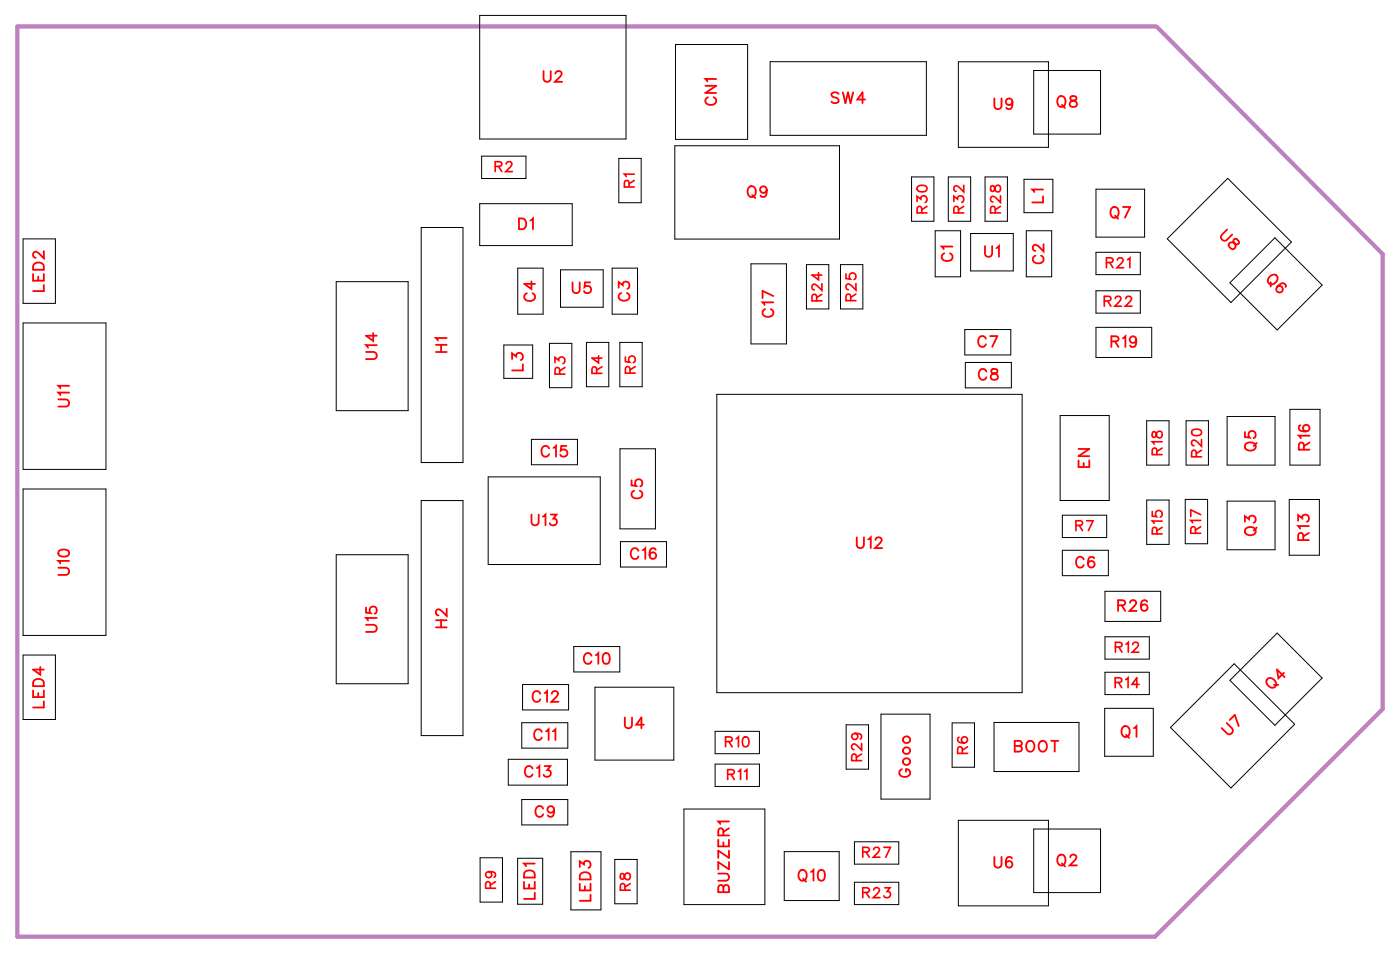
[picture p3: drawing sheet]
<svg xmlns="http://www.w3.org/2000/svg" width="92mm" height="63mm" viewBox="0 0 92 63" stroke-linecap="round" stroke-linejoin="round" font-family="sans-serif">
<path d="M76.1 1.7h-75v60h75l15-15v-30l-14.9-15" fill="none" stroke="#bf80bf" stroke-width=".25"/>
<g fill="none" stroke="#000" stroke-width=".07">
<path d="M1.5 15.7h2.2v4.3h-2.2zM22.2 18.6h4.7v8.5h-4.7zM27.8 15h2.7v15.5h-2.7zM31.6 13.4h6.1v2.8h-6.1zM31.6 1h9.7v8.2h-9.7zM31.7 10.3h3v1.5h-3zM34.1 17.7h1.7v3h-1.7zM36.9 17.8h2.9v2.5h-2.9zM40.4 17.7h1.6v3h-1.6zM40.8 10.4h1.5v3h-1.5zM44.5 9.6h10.8v6.2h-10.8zM44.5 2.9h4.8v6.3h-4.8z"/>
<path d="M49.5 17.4h2.3v5.3h-2.3zM50.8 4.1h10.3v4.8h-10.3zM53.2 17.4h1.4v3h-1.4zM55.4 17.4h1.5v3h-1.5zM60.1 11.7h1.5v2.9h-1.5zM61.6 15.2h1.7v3h-1.7zM62.5 11.7h1.5v2.9h-1.5zM63.2 4.1h5.9v5.6h-5.9zM64 15.4h2.8v2.5h-2.8zM64.9 11.7h1.5v2.9h-1.5zM67.5 11.8h1.9v2.2h-1.9zM67.7 15.2h1.6v3h-1.6z"/>
<path d="M68.1 4.6h4.4v4.2h-4.4zM72.2 12.5h3.3v3.1h-3.3zM72.2 16.6h3v1.5h-3zM72.2 19.2h3v1.4h-3zM76.9 15.7l4-3.9 4.2 4.2-4 3.9zM81.1 18.6l2.9-2.9 3.2 3.1-3 3zM1.5 21.3h5.5v9.6h-5.5zM1.5 32.2h5.5v9.7h-5.5zM22.2 36.6h4.7v8.5h-4.7zM27.8 33h2.7v15.5h-2.7zM32.2 31.4h7.4v5.8h-7.4zM33.2 22.7h1.9v2.2h-1.9z"/>
<path d="M35 29h3.1v1.6h-3.1zM36.2 22.6h1.5v3h-1.5zM38.7 22.6h1.4v2.9h-1.4zM40.9 22.6h1.4v2.9h-1.4zM40.9 29.6h2.3v5.3h-2.3zM40.9 35.7h3v1.7h-3zM47.3 26h20.1v19.7h-20.1zM63.6 21.7h3v1.7h-3zM63.6 23.9h3.1v1.7h-3.1zM69.9 27.4h3.2v5.6h-3.2zM70 36.3h3.1v1.6h-3.1zM70 34h3v1.4h-3z"/>
<path d="M72.2 21.6h3.7v2h-3.7zM72.8 39h3.7v2h-3.7zM75.6 27.7h1.5v3h-1.5zM75.6 33h1.5v2.9h-1.5zM78.1 32.9h1.5v2.9h-1.5zM78.2 27.7h1.5v3h-1.5zM80.9 27.5h3.2v3.2h-3.2zM80.9 33h3.2v3.2h-3.2zM85 32.9h2v3.7h-2zM85 27h2v3.7h-2zM1.5 43.2h2.2v4.2h-2.2zM31.6 56.5h1.5v3h-1.5z"/>
<path d="M33.5 50.1h3.9v1.7h-3.9zM34.1 56.6h1.7v3h-1.7zM34.4 52.7h3v1.7h-3zM34.4 47.6h3v1.7h-3zM34.4 45.1h3.1v1.7h-3.1zM37.6 56.1h2v3.9h-2zM37.8 42.6h3.1v1.7h-3.1zM39.2 45.3h5.2v4.8h-5.2zM40.5 56.7h1.5v2.9h-1.5zM45.1 53.3h5.3v6.3h-5.3zM47.1 48.2h3v1.5h-3zM47.1 50.4h3v1.4h-3z"/>
<path d="M51.7 56.1h3.6v3.3h-3.6zM55.8 47.8h1.5v2.9h-1.5zM56.3 58.2h2.9v1.4h-2.9zM56.3 55.5h2.9v1.5h-2.9zM58.1 47.1h3.2v5.6h-3.2zM62.8 47.7h1.4v2.9h-1.4zM63.2 54.1h5.9v5.6h-5.9zM65.5 47.6h5.6v3.3h-5.6zM68.1 54.6h4.4v4.2h-4.4zM72.8 46.7h3.2v3.2h-3.2zM72.8 42h3v1.4h-3zM72.8 44.3h3v1.5h-3z"/>
<path d="M77.2 48l4.2-4.2 3.9 3.9-4.2 4.2zM81.1 44.8l3.1-3.1 3 3-3.2 3.1z"/>
</g>
<g fill="none" stroke="#f00" stroke-width=".12">
<path d="M2.2 18.1v.4h.7v-.4M2.3 17.4l.2-.1 .3 .1 .1 .4h-.7zM2.5 18.2v.3M2.9 16.6v.4l-.3-.3-.3-.1-.1 .1v.2l.2 .1M2.9 18.8v.4h-.7M34.2 14.4h.2a.38 .38 0 0 1 .3 .4 .38 .38 0 0 1-.3 .3h-.2zM34.7 19.3a.26 .26 0 0 0-.1 .3 .26 .26 0 0 0 .2 .2h.2a.26 .26 0 0 0 .3-.2 .26 .26 0 0 0-.2-.3M35 14.5l.1-.1v.7M35 18.5v.6l-.4-.4h.7M35.8 4.7v.5l.2 .2 .3-.1v-.6M36.6 4.9l.2-.2h.1l.1 .1-.1 .3-.3 .3h.5M37.7 18.6v.5l.2 .2 .3-.1v-.6"/>
<path d="M38.9 18.6h-.3l-.1 .3a.25 .25 0 0 1 .4 0 .25 .25 0 0 1 0 .4 .25 .25 0 0 1-.4-.1M40.8 19v-.4l.3 .2a.24 .24 0 0 1 .3-.2 .24 .24 0 0 1 0 .4M41 19.3a.26 .26 0 0 0-.2 .3 .26 .26 0 0 0 .3 .2h.1a.26 .26 0 0 0 .3-.2 .26 .26 0 0 0-.2-.3M46.5 5.7h.7l-.7 .4h.7M46.7 6.4a.26 .26 0 0 0-.2 .3 .26 .26 0 0 0 .3 .2h.1a.26 .26 0 0 0 .3-.2 .26 .26 0 0 0-.2-.3M47.2 5.2h-.7l.1 .2M49.3 12.4l.1-.1a.33 .33 0 0 1 .4 .3 .33 .33 0 0 1-.4 .4l-.1-.3zM49.6 12.9l.2 .2M50.5 12.5a.22 .22 0 0 1-.3 .2 .22 .22 0 0 1 0-.3 .22 .22 0 0 1 .3 0v.1a.34 .34 0 0 1-.2 .5l-.2-.1M51 19.9h-.7l.1 .2M51 19.5l-.7-.3v.4M55.3 6.2l-.2-.1-.3 .1 .1 .2 .3 .1 .1 .2-.2 .1-.3-.1"/>
<path d="M55.6 6.1l.1 .7 .2-.7 .2 .7 .1-.7M57 6.6h-.5l.4-.5v.7M62.2 16.7a.26 .26 0 0 0-.1 .3 .26 .26 0 0 0 .2 .2h.2a.26 .26 0 0 0 .3-.2 .26 .26 0 0 0-.2-.3M62.8 16.3h-.7l.1 .1M64.9 16.2v.5l.2 .2 .3-.1v-.6M65.5 6.5v.5l.2 .2 .3-.1v-.6M65.7 16.4l.2-.2v.7M66.7 6.7a.22 .22 0 0 1-.3 .2 .22 .22 0 0 1 0-.3 .22 .22 0 0 1 .3 0v.1a.34 .34 0 0 1-.2 .5l-.2-.1M68.3 16.9a.26 .26 0 0 0-.2 .3 .26 .26 0 0 0 .3 .2h.1a.26 .26 0 0 0 .3-.2 .26 .26 0 0 0-.2-.3M68.8 12.5h-.8l.2 .2M68.8 12.9v.4h-.8M68.8 16.1v.5l-.3-.4-.3-.1-.1 .2v.1l.2 .1"/>
<path d="M69.8 6.4a.33 .33 0 0 1 .4 .3 .33 .33 0 0 1-.4 .3l-.1-.2zM70 6.9l.2 .2M70.6 6.4v.2l.3 .1 .1 .1a.24 .24 0 0 1-.2 .3 .24 .24 0 0 1-.3-.3l.5-.3-.1-.1zM73.3 13.7a.33 .33 0 0 1 .5 .3 .33 .33 0 0 1-.5 .3l-.1-.2zM73.5 14.2l.2 .2M74 13.6h.5l-.3 .8M80.9 15.1l-.4 .4v.3l.3 .1 .4-.4M81.1 16l.5 .1 .1-.1-.2-.2h-.1l-.1 .1 .1 .3v.1a.24 .24 0 0 1-.3 0 .24 .24 0 0 1 0-.3zM83.8 18.2a.27 .27 0 0 1 .4 0 .27 .27 0 0 1-.1 .4l-.1 .1a.27 .27 0 0 1-.4 0 .27 .27 0 0 1 0-.4zM83.8 18.6v.3M84.2 18.9a.22 .22 0 0 1 .3 .1 .22 .22 0 0 1-.1 .3 .22 .22 0 0 1-.3-.3l.1-.1a.33 .33 0 0 1 .5-.1l.1 .1M3.8 37.4h.6l.2 .2-.1 .3h-.7"/>
<path d="M3.8 26.3h.6l.2 .2-.1 .3h-.7M3.9 36.3l.3-.1a.3 .3 0 0 1 .4 .3 .38 .38 0 0 1-.4 .2 .38 .38 0 0 1-.4-.3zM4.6 37h-.8l.2 .1M4.6 25.9h-.8l.2 .1M4.6 25.4h-.8l.2 .2M24.1 23.2h.5l.2 .2-.1 .2-.6 .1M24.6 22v.5l-.5-.4h.7M24.8 22.8h-.7l.2 .1M28.7 23.2h.7M28.7 22.7h.7M29.1 22.7v.5M29.4 22.3h-.7l.2 .1"/>
<path d="M33.8 23.7v-.4l.2 .2a.24 .24 0 0 1 .4-.2 .24 .24 0 0 1-.1 .4M34.5 24v.4h-.7M35 33.9v.5l.2 .2 .3-.1v-.6M35.8 34.1l.2-.2v.7M36.2 29.6a.26 .26 0 0 0-.3-.2 .26 .26 0 0 0-.2 .3v.1a.26 .26 0 0 0 .2 .3 .26 .26 0 0 0 .3-.2M36.3 33.9h.4l-.2 .3a.24 .24 0 0 1 .2 .4 .25 .25 0 0 1-.5-.1M36.5 29.5l.1-.1v.7M37.3 29.4h-.3v.3a.25 .25 0 0 1 .3 0 .25 .25 0 0 1 0 .4 .25 .25 0 0 1-.4-.1M41.6 31.7v.3h.3a.25 .25 0 0 1 0-.3 .25 .25 0 0 1 .4 0 .25 .25 0 0 1-.1 .4M41.8 32.3a.26 .26 0 0 0-.2 .3 .26 .26 0 0 0 .3 .3h.2a.26 .26 0 0 0 .2-.3 .26 .26 0 0 0-.1-.3M42.1 36.3a.26 .26 0 0 0-.3-.2 .26 .26 0 0 0-.2 .3v.2a.26 .26 0 0 0 .2 .2 .26 .26 0 0 0 .3-.1M42.4 36.3l.1-.2v.7"/>
<path d="M43.2 36.2a.35 .35 0 0 0-.4 .2 .35 .35 0 0 0 .2 .4 .22 .22 0 0 0 .3-.2 .22 .22 0 0 0-.2-.2 .22 .22 0 0 0-.3 .2M50.4 20.4a.26 .26 0 0 0-.1 .3 .26 .26 0 0 0 .2 .2h.2a.26 .26 0 0 0 .3-.2 .26 .26 0 0 0-.2-.3M56.5 35.4v.5l.2 .2 .2-.1v-.6M57.2 35.6l.2-.2v.7M57.7 35.6l.1-.2h.2l.1 .2-.1 .2-.3 .3h.5M65 22.3a.26 .26 0 0 0-.3-.1 .26 .26 0 0 0-.2 .2v.2a.26 .26 0 0 0 .2 .3 .26 .26 0 0 0 .3-.2M65 24.5a.26 .26 0 0 0-.3-.2 .26 .26 0 0 0-.2 .3v.2a.26 .26 0 0 0 .2 .2 .26 .26 0 0 0 .3-.1M65.3 22.2h.4l-.3 .7M65.4 24.4v.2l.3 .1 .1 .1a.24 .24 0 0 1-.3 .2 .24 .24 0 0 1-.2-.2l.4-.3v-.1zM71.1 30.3v.5h.7v-.5M71.1 29.6h.7l-.7 .5h.7M71.4 30.5v.3"/>
<path d="M71.4 36.9a.26 .26 0 0 0-.3-.2 .26 .26 0 0 0-.2 .3v.1a.26 .26 0 0 0 .2 .3 .26 .26 0 0 0 .3-.2M72.1 36.8v-.1a.35 .35 0 0 0-.4 .3 .35 .35 0 0 0 .2 .4 .22 .22 0 0 0 .3-.2 .22 .22 0 0 0-.2-.2 .22 .22 0 0 0-.3 .2M73.3 22.5h.4v-.2l-.1-.1h-.3v.7M73.5 22.5l.2 .4M73.7 39.9h.4l.1-.2-.2-.1h-.3v.7M73.9 39.9l.3 .4M74 22.3l.2-.1v.7M74.5 39.7l.1-.1h.2l.1 .1-.1 .2-.3 .4h.4M74.9 22.4a.22 .22 0 0 1-.3 .2 .22 .22 0 0 1-.1-.4 .22 .22 0 0 1 .4 .1v.1a.34 .34 0 0 1-.3 .5l-.1-.1M75.6 39.7v-.1a.35 .35 0 0 0-.4 .3 .35 .35 0 0 0 .2 .4 .22 .22 0 0 0 .2-.2 .22 .22 0 0 0-.2-.3 .22 .22 0 0 0-.2 .2M82.1 34.4v-.4l.2 .2a.24 .24 0 0 1 .4-.2 .25 .25 0 0 1-.1 .5M82.1 28.5v.3h.3a.25 .25 0 0 1 0-.3 .25 .25 0 0 1 .3 0 .25 .25 0 0 1-.1 .4"/>
<path d="M82.2 34.8a.35 .35 0 0 1 .4 0 .35 .35 0 0 1 .1 .3 .33 .33 0 0 1-.4 .2 .33 .33 0 0 1-.1-.5zM82.2 29.2a.35 .35 0 0 1 .4 0 .35 .35 0 0 1 .1 .4 .33 .33 0 0 1-.4 .1 .33 .33 0 0 1-.1-.5zM82.8 34.8l-.2 .2M82.8 29.2l-.2 .2M85.6 34.3v-.3l.2 .2a.24 .24 0 0 1 .4-.2 .24 .24 0 0 1-.1 .4M85.7 28v.1a.35 .35 0 0 0 .2 .4 .35 .35 0 0 0 .4-.3 .22 .22 0 0 0-.2-.2 .22 .22 0 0 0-.2 .2 .22 .22 0 0 0 .2 .2M85.9 35.6v-.4l-.2-.1-.1 .2v.3h.7M86 29.6l-.1-.4h-.1l-.2 .1v.3h.7M86.3 34.7h-.7l.1 .1M86.3 35.1l-.4 .3M86.3 28.7h-.7l.2 .2M86.3 29.2l-.3 .2"/>
<path d="M2.2 45.5v.5h.7v-.5M2.2 44.9a.39 .39 0 0 1 .7 .1v.2h-.7zM2.5 45.7v.3M2.7 44v.5l-.5-.4h.7M2.9 46.2v.4h-.7M24.1 41.2h.5l.2 .2-.1 .2-.6 .1M24.1 40v.4h.3a.25 .25 0 0 1 0-.4 .25 .25 0 0 1 .4 .1 .25 .25 0 0 1-.1 .4M24.8 40.7h-.7l.2 .2M28.7 41.4h.7M28.7 40.9h.7M29.1 40.9v.5M29.4 40.1v.5l-.3-.3-.2-.1-.2 .1v.1l.2 .2"/>
<path d="M34.5 58.1v.5h.8v-.5M34.6 57.5a.39 .39 0 0 1 .7 .1v.2h-.8zM34.9 58.3v.3M35.1 50.7a.26 .26 0 0 0-.3-.2 .26 .26 0 0 0-.2 .3v.1a.26 .26 0 0 0 .2 .3 .26 .26 0 0 0 .3-.2M35.3 56.9h-.8l.2 .2M35.3 58.9v.4h-.8M35.4 50.6l.2-.1v.7M35.6 45.7a.26 .26 0 0 0-.3-.1 .26 .26 0 0 0-.2 .2v.2a.26 .26 0 0 0 .2 .3 .26 .26 0 0 0 .3-.2M35.7 48.2a.26 .26 0 0 0-.3-.1 .26 .26 0 0 0-.2 .2v.2a.26 .26 0 0 0 .2 .3 .26 .26 0 0 0 .3-.2M35.8 53.3a.26 .26 0 0 0-.3-.2 .26 .26 0 0 0-.2 .3v.2a.26 .26 0 0 0 .2 .2 .26 .26 0 0 0 .3-.1M35.9 45.7l.2-.1v.7M35.9 50.5h.4l-.2 .3a.24 .24 0 0 1 .2 .4 .25 .25 0 0 1-.5-.1"/>
<path d="M36 48.2l.2-.1v.7M36.4 45.7l.1-.1h.2l.1 .1-.1 .2-.4 .4h.5M36.4 48.2l.2-.1v.7M36.5 53.4a.22 .22 0 0 1-.3 .2 .22 .22 0 0 1-.1-.4 .22 .22 0 0 1 .4 0v.2a.34 .34 0 0 1-.2 .4l-.2-.1M38.2 57.1v-.3l.3 .2a.24 .24 0 0 1 .4-.2 .24 .24 0 0 1-.1 .4M38.2 58.3v.4h.7v-.4M38.3 57.6l.2-.1 .3 .1 .1 .4h-.7zM38.6 58.4v.3M38.9 59v.4h-.7M39 43.2a.26 .26 0 0 0-.3-.2 .26 .26 0 0 0-.2 .3v.2a.26 .26 0 0 0 .2 .3 .26 .26 0 0 0 .3-.2M39.3 43.2l.1-.1v.7M39.8 43.1h.1a.37 .37 0 0 1 .3 .3 .37 .37 0 0 1-.3 .4 .45 .45 0 0 1-.1-.7z"/>
<path d="M41.2 47.3v.5l.2 .2 .2-.1 .1-.6M42.4 47.8h-.5l.4-.5v.7M47.3 57.6h.6l.2 .2-.1 .2-.7 .1M47.3 55.4v.4h.8v-.4M47.7 58.5l-.2-.2-.1 .1-.1 .4h.8v-.3l-.2-.2-.2 .1v.4M47.7 55.1v-.4l-.3-.1-.1 .5h.8M47.7 55.5v.3M48.1 54.1h-.8l.2 .2M48.1 56.8v.5l-.8-.5v.5M48.1 56.1v.4l-.8-.4v.4M48.1 54.6l-.4 .2M52.7 57.4h.1a.33 .33 0 0 1 .4 .3 .33 .33 0 0 1-.4 .3l-.2-.2z"/>
<path d="M52.9 57.9l.2 .2M53.5 57.5l.1-.2v.8M54 57.4l.1-.1a.37 .37 0 0 1 .3 .4 .37 .37 0 0 1-.3 .4 .45 .45 0 0 1-.1-.7zM59.5 50.7a.26 .26 0 0 0-.2 .3 .26 .26 0 0 0 .3 .2h.1a.25 .25 0 0 0 .3-.2 .25 .25 0 0 0-.3-.3v.2M65.5 56.5v.5l.2 .2 .3-.1v-.6M66.7 56.6v-.1a.35 .35 0 0 0-.4 .3 .35 .35 0 0 0 .2 .4 .22 .22 0 0 0 .2-.2 .22 .22 0 0 0-.2-.2 .22 .22 0 0 0-.2 .2M66.9 49.2h.4l.1 .2-.2 .1h-.3v-.7l.4 .1 .1 .1-.2 .2M67.7 48.9h.1a.33 .33 0 0 1 .4 .3 .33 .33 0 0 1-.4 .3l-.2-.2zM68.5 48.9h.1a.33 .33 0 0 1 .4 .3 .33 .33 0 0 1-.4 .3l-.1-.2zM69.3 48.8h.5M69.5 48.8v.7M69.8 56.4a.33 .33 0 0 1 .4 .3 .33 .33 0 0 1-.4 .3l-.1-.2z"/>
<path d="M70 56.9l.2 .2M70.6 56.5l.1-.2h.1l.2 .2-.1 .2-.4 .3h.5M74 48l.1-.1a.33 .33 0 0 1 .4 .3 .33 .33 0 0 1-.4 .3l-.2-.2zM74.2 48.4l.2 .2M74.7 48l.2-.1v.7M80.9 47.7l.3 .3v.3l-.2 .1-.5-.4M81.1 47.5l.3-.4 .3 .8M83.6 44.7a.34 .34 0 0 1 .5 .2 .34 .34 0 0 1-.3 .4 .37 .37 0 0 1-.3-.2 .37 .37 0 0 1 .1-.4zM84 45.1h.3M84.6 44.3l-.3 .4-.1-.6 .5 .5"/>
<circle cx="59.7" cy="48.8" r=".23"/>
<circle cx="59.7" cy="50.2" r=".23"/>
<circle cx="59.7" cy="49.5" r=".23"/>
</g>
<g fill="none" stroke="#f00" stroke-width=".11">
<path d="M32.6 11l.4-.1v-.2h-.4v.6M32.9 11l.2 .3M33.4 10.8l.1-.1 .2 .1-.4 .5h.5M41.5 12.3l-.1-.3-.2-.1v.4h.6M41.8 11.5h-.6l.1 .1M41.8 11.9l-.3 .2M53.8 19.8v-.3l-.2-.1-.1 .4h.7M54 18v.4l-.5-.3h.7M54.2 18.7v.4l-.6-.4-.1 .3 .2 .1M54.2 19.4l-.4 .2M55.8 18.1v.3h.2a.23 .23 0 0 1 0-.4 .23 .23 0 0 1 .4 .1 .23 .23 0 0 1-.1 .3M56.1 19.8l-.1-.4h-.2v.4h.6"/>
<path d="M56.4 18.7v.4l-.5-.4-.1 .3 .1 .1M56.4 19.4l-.3 .2M60.5 13.3v-.4l.2 .2a.22 .22 0 0 1 .4-.1 .22 .22 0 0 1-.1 .3M60.5 12.3a.32 .32 0 0 1 .4-.1 .32 .32 0 0 1 .2 .4 .32 .32 0 0 1-.4 .1 .32 .32 0 0 1-.2-.4zM60.8 14l-.1-.3-.2-.1v.4h.6M61.1 13.6l-.3 .2M62.9 13.3v-.4l.2 .2a.22 .22 0 0 1 .4-.1 .22 .22 0 0 1-.1 .3M63.2 14v-.3l-.3-.1v.4h.6M63.5 12.2v.4l-.5-.4-.1 .3 .1 .1M63.5 13.6l-.3 .2M65.3 12.3v.3h.2l.2-.4a.22 .22 0 0 1 .3 .2 .22 .22 0 0 1-.3 .2l-.2-.3zM65.6 14v-.3l-.2-.1-.1 .4h.7"/>
<path d="M66 12.9v.4l-.6-.4-.1 .3 .2 .1M66 13.6l-.4 .2M72.8 19.8h.4v-.2l-.4-.1v.7M72.9 17.3h.4v-.2l-.4-.1v.6M73 19.8l.2 .4M73.2 17.3l.2 .3M73.5 19.7l.1-.2 .3 .2-.4 .5h.4M73.7 17.2l.1-.2 .2 .1-.4 .5h.5M74.2 19.7l.1-.2 .3 .2-.4 .5h.4M74.3 17.1l.2-.1v.6M36.6 23.9v-.3l.2 .1a.22 .22 0 0 1 .4-.1 .22 .22 0 0 1-.1 .4M36.9 24.7v-.4h-.3v.4h.6"/>
<path d="M37.2 24.2l-.3 .2M39.3 24.6v-.4h-.2l-.1 .4h.7M39.5 23.5v.4l-.5-.3h.7M39.7 24.2l-.4 .2M41.2 23.5v.3l.3 .1a.23 .23 0 0 1 0-.4 .23 .23 0 0 1 .3 .1 .23 .23 0 0 1 0 .3M41.5 24.6v-.4h-.2l-.1 .4h.7M41.9 24.2l-.4 .2M70.9 34.6h.4v-.2l-.4-.1v.7M71.1 34.6l.3 .4M71.6 34.3h.5l-.4 .7M76 33.7v.3l.2 .1a.23 .23 0 0 1 0-.4 .23 .23 0 0 1 .4 .1 .23 .23 0 0 1-.1 .3M76 28.5v.3h.1l.3-.4a.22 .22 0 0 1 .2 .2 .22 .22 0 0 1-.2 .3l-.2-.4z"/>
<path d="M76.3 30l-.1-.4h-.2v.4h.6M76.3 35.2l-.1-.4h-.2v.4h.6M76.6 29.1h-.6l.1 .2M76.6 29.5l-.3 .3M76.6 34.3h-.6l.1 .2M76.6 34.8l-.3 .2M78.6 28.4a.32 .32 0 0 1 .4-.1 .32 .32 0 0 1 .2 .3 .32 .32 0 0 1-.4 .2 .32 .32 0 0 1-.2-.4zM78.8 35.2v-.4h-.2l-.1 .4h.6M78.9 30.1l-.1-.4h-.2l-.1 .4h.7M79.1 34.3h-.6l.1 .2M79.1 34.7l-.3 .2M79.1 33.9l-.6-.3v.4"/>
<path d="M79.2 29v.4l-.5-.4-.2 .3 .2 .1M79.2 29.7l-.3 .2M32.2 57.5a.2 .2 0 0 1 .2 .2 .2 .2 0 0 1-.3 .1 .2 .2 0 0 1 0-.3h.1a.31 .31 0 0 1 .5 .2l-.1 .1M32.3 58.6v-.4l-.2-.1-.1 .5h.7M32.7 58.1l-.4 .2M40.9 57.6v.3l.1 .1 .3-.5a.22 .22 0 0 1 .3 .3 .22 .22 0 0 1-.3 .2l-.2-.4zM41.2 58.7v-.4h-.2l-.1 .4h.6M41.5 58.2l-.3 .3M47.8 48.9h.4v-.3h-.4v.6M48 51h.3l.1-.2-.4-.1v.7M48 48.9l.3 .3M48.2 51l.2 .4"/>
<path d="M48.5 48.7l.2-.1v.6M48.7 50.9l.1-.2v.7M49 48.6a.32 .32 0 0 1 .4 .2 .32 .32 0 0 1-.2 .4l-.2-.1-.1-.2zM49.1 50.9l.1-.2v.7M56.4 48.3a.2 .2 0 0 1 .1 .3 .2 .2 0 0 1-.3 .1 .2 .2 0 0 1 0-.3l.2-.1a.31 .31 0 0 1 .4 .3l-.1 .1M56.5 50.1l-.1-.3-.2-.1-.1 .4h.7M56.8 49v.4l-.5-.4-.2 .3 .2 .1M56.8 49.7l-.3 .2M56.9 58.8h.3l.1-.2-.4-.1v.7M56.9 56.2l.3-.1 .1-.2h-.4v.6M57.1 58.8l.2 .4M57.1 56.2l.2 .3"/>
<path d="M57.6 58.7l.1-.2 .3 .1-.4 .6h.4M57.6 56l.1-.1 .3 .1-.4 .5h.4M58.3 55.9h.4l-.3 .6M58.3 58.5h.4l-.2 .3a.22 .22 0 0 1 .1 .3 .22 .22 0 0 1-.3-.1M63.2 48.6a.32 .32 0 0 0 .2 .4 .32 .32 0 0 0 .4-.2 .2 .2 0 0 0-.2-.2 .2 .2 0 0 0-.2 .2 .2 .2 0 0 0 .2 .2M63.4 49.7v-.4h-.2l-.1 .4h.7M63.8 49.2l-.4 .2M73.5 45h.4v-.3h-.4v.6M73.5 42.6h.4v-.2l-.4-.1v.7M73.7 45l.2 .3M73.7 42.6l.3 .4M74.2 44.8l.2-.1v.6"/>
<path d="M74.2 42.5l.2-.2v.7M74.7 42.5l.1-.2 .2 .2-.4 .5h.5M75.1 45.1h-.5l.3-.4v.6"/>
</g>
<g font-size="1.2" fill="#fff">
<text x="35.8" y="5.7">U2</text>
<text x="47.5" y="7" transform="rotate(-90 47.5 7)">CN1</text>
<text x="54.7" y="7.1">SW4</text>
<text x="65.5" y="7.5">U9</text>
<text x="69.6" y="7.3">Q8</text>
<text x="34.1" y="15.4">D1</text>
<text x="49.2" y="13.3">Q9</text>
<text x="63.1" y="17.3" transform="rotate(-90 63.1 17.3)">C1</text>
<text x="64.9" y="17.2">U1</text>
<text x="69.1" y="13.4" transform="rotate(-90 69.1 13.4)">L1</text>
<text x="69.1" y="17.4" transform="rotate(-90 69.1 17.4)">C2</text>
<text x="73.1" y="14.7">Q7</text>
<text x="80.1" y="15.8" transform="rotate(45 80.1 15.8)">U8</text>
<text x="3.2" y="19.3" transform="rotate(-90 3.2 19.3)">LED2</text>
<text x="25.1" y="23.7" transform="rotate(-90 25.1 23.7)">U14</text>
<text x="29.7" y="23.3" transform="rotate(-90 29.7 23.3)">H1</text>
<text x="35.6" y="19.9" transform="rotate(-90 35.6 19.9)">C4</text>
<text x="37.7" y="19.6">U5</text>
<text x="41.8" y="19.9" transform="rotate(-90 41.8 19.9)">C3</text>
<text x="51.3" y="20.9" transform="rotate(-90 51.3 20.9)">C17</text>
<text x="64.4" y="23.2">C7</text>
<text x="73.2" y="23.2">R19</text>
<text x="83.2" y="18.7" transform="rotate(45 83.2 18.7)">Q6</text>
<text x="4.9" y="26.9" transform="rotate(-90 4.9 26.9)">U11</text>
<text x="34.8" y="24.5" transform="rotate(-90 34.8 24.5)">L3</text>
<text x="64.5" y="25.3">C8</text>
<text x="83.1" y="29.8" transform="rotate(-90 83.1 29.8)">Q5</text>
<text x="86.6" y="29.7" transform="rotate(-90 86.6 29.7)">R16</text>
<text x="35" y="34.9">U13</text>
<text x="35.6" y="30.4">C15</text>
<text x="42.6" y="32.9" transform="rotate(-90 42.6 32.9)">C5</text>
<text x="72.1" y="30.8" transform="rotate(-90 72.1 30.8)">EN</text>
<text x="83.1" y="35.3" transform="rotate(-90 83.1 35.3)">Q3</text>
<text x="86.6" y="35.7" transform="rotate(-90 86.6 35.7)">R13</text>
<text x="4.9" y="38" transform="rotate(-90 4.9 38)">U10</text>
<text x="25.1" y="41.7" transform="rotate(-90 25.1 41.7)">U15</text>
<text x="29.7" y="41.4" transform="rotate(-90 29.7 41.4)">H2</text>
<text x="41.5" y="37.1">C16</text>
<text x="56.4" y="36.4">U12</text>
<text x="70.9" y="37.7">C6</text>
<text x="73.6" y="40.6">R26</text>
<text x="3.2" y="46.7" transform="rotate(-90 3.2 46.7)">LED4</text>
<text x="35" y="46.6">C12</text>
<text x="38.4" y="44.1">C10</text>
<text x="84" y="45.7" transform="rotate(-45 84 45.7)">Q4</text>
<text x="34.5" y="51.5">C13</text>
<text x="35.1" y="49.1">C11</text>
<text x="41.1" y="48.3">U4</text>
<text x="60.3" y="51.3" transform="rotate(-90 60.3 51.3)">Gooo</text>
<text x="66.8" y="49.8">BOOT</text>
<text x="73.9" y="48.9">Q1</text>
<text x="81.2" y="48.8" transform="rotate(-45 81.2 48.8)">U7</text>
<text x="35.2" y="54.1">C9</text>
<text x="35.5" y="59.3" transform="rotate(-90 35.5 59.3)">LED1</text>
<text x="39.2" y="59.4" transform="rotate(-90 39.2 59.4)">LED3</text>
<text x="48.4" y="58.9" transform="rotate(-90 48.4 58.9)">BUZZER1</text>
<text x="52.6" y="58.3">Q10</text>
<text x="65.5" y="57.5">U6</text>
<text x="69.6" y="57.3">Q2</text>
</g>
<g font-size="1.1" fill="#fff">
<text x="32.6" y="11.6">R2</text>
<text x="42.1" y="12.4" transform="rotate(-90 42.1 12.4)">R1</text>
<text x="61.4" y="14.1" transform="rotate(-90 61.4 14.1)">R30</text>
<text x="63.8" y="14.1" transform="rotate(-90 63.8 14.1)">R32</text>
<text x="66.2" y="14.1" transform="rotate(-90 66.2 14.1)">R28</text>
<text x="72.9" y="17.9">R21</text>
<text x="54.4" y="19.9" transform="rotate(-90 54.4 19.9)">R24</text>
<text x="56.7" y="19.9" transform="rotate(-90 56.7 19.9)">R25</text>
<text x="72.7" y="20.5">R22</text>
<text x="37.5" y="24.7" transform="rotate(-90 37.5 24.7)">R3</text>
<text x="39.9" y="24.7" transform="rotate(-90 39.9 24.7)">R4</text>
<text x="42.1" y="24.7" transform="rotate(-90 42.1 24.7)">R5</text>
<text x="70.9" y="35.2">R7</text>
<text x="76.9" y="30" transform="rotate(-90 76.9 30)">R18</text>
<text x="76.9" y="35.3" transform="rotate(-90 76.9 35.3)">R15</text>
<text x="79.4" y="35.2" transform="rotate(-90 79.4 35.2)">R17</text>
<text x="79.5" y="30.2" transform="rotate(-90 79.5 30.2)">R20</text>
<text x="73.5" y="45.6">R14</text>
<text x="73.5" y="43.3">R12</text>
<text x="47.8" y="49.5">R10</text>
<text x="47.9" y="51.7">R11</text>
<text x="57.1" y="50.2" transform="rotate(-90 57.1 50.2)">R29</text>
<text x="64.1" y="49.7" transform="rotate(-90 64.1 49.7)">R6</text>
<text x="32.9" y="58.6" transform="rotate(-90 32.9 58.6)">R9</text>
<text x="41.8" y="58.7" transform="rotate(-90 41.8 58.7)">R8</text>
<text x="56.8" y="59.4">R23</text>
<text x="56.8" y="56.8">R27</text>
</g>
</svg>
